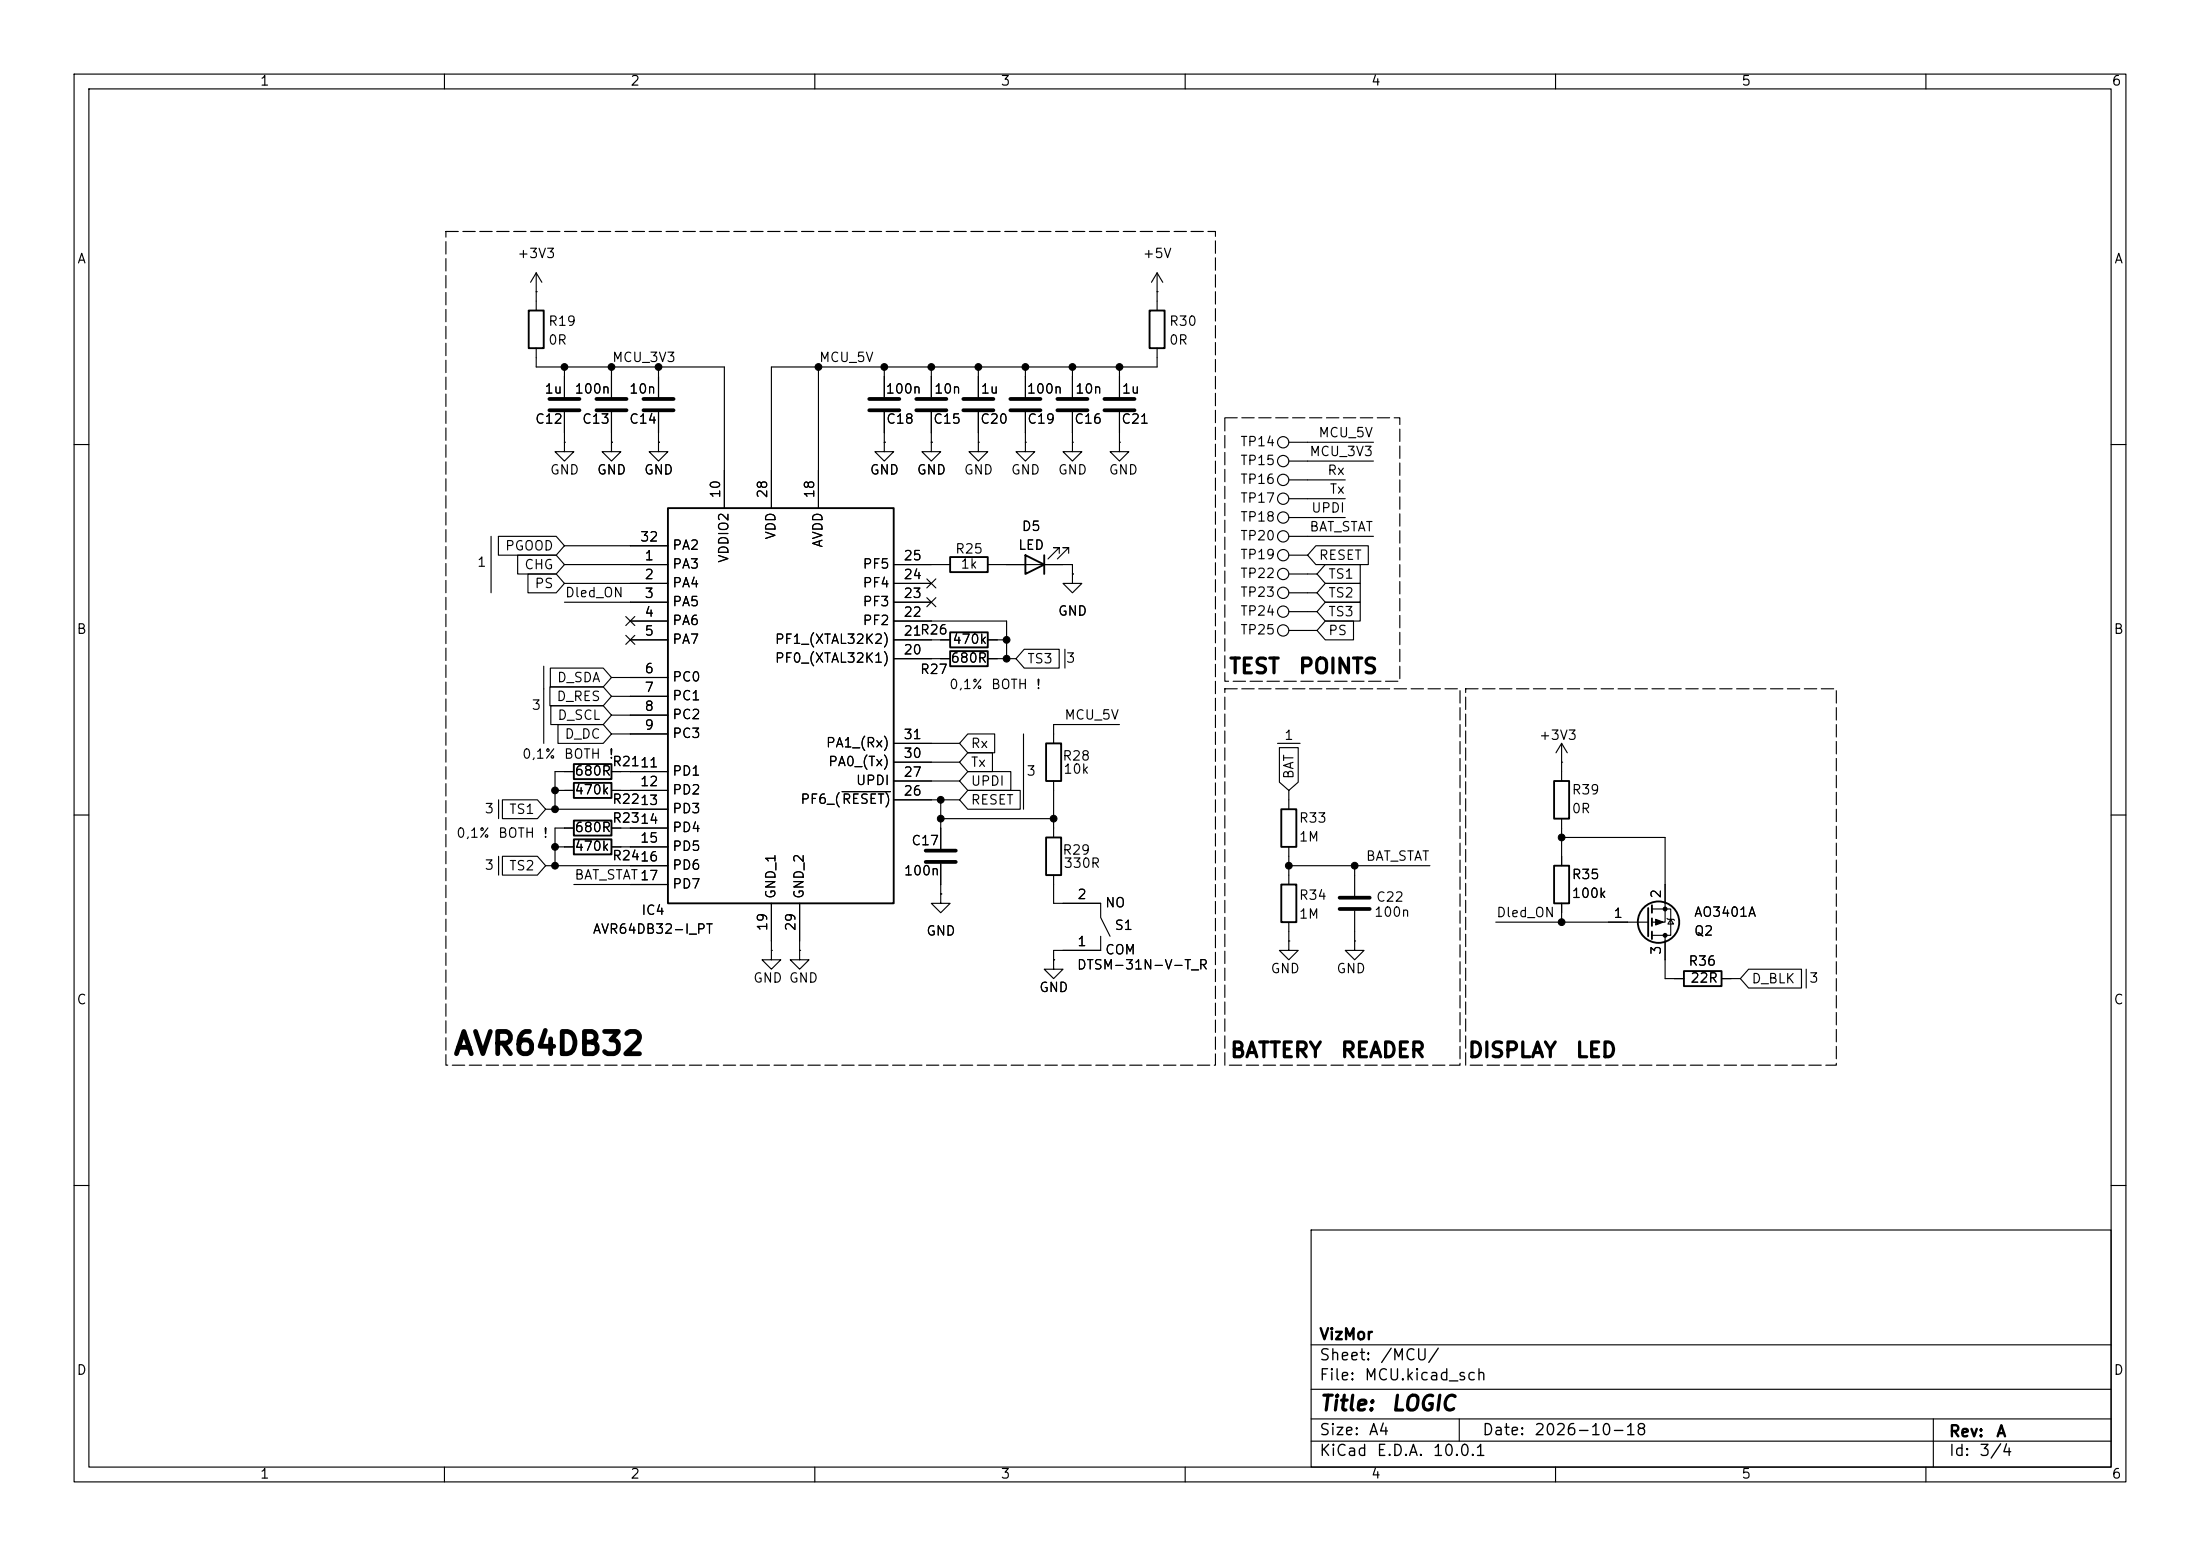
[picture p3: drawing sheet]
<svg xmlns="http://www.w3.org/2000/svg" width="297mm" height="210mm" viewBox="0 0 297 210" stroke-linecap="round" stroke-linejoin="round" font-family="sans-serif">
<g fill="none" stroke="#000" stroke-width=".15">
<path d="M10 10h277v190h-277zM12 12h273v186h-273zM60 10v2M110 10v2M160 10v2M210 10v2M260 10v2M72.4 39.4h.1M72.4 36.8l.8 1.3M72.4 36.8l-.8 1.3M72.4 36.8v5.1M156.2 39.4h.1"/>
<path d="M156.2 36.8v5.1M156.2 36.8l-.8 1.3M156.2 36.8l.8 1.3M72.4 47v2.5h25.4v19.1M76.2 59.7v1.3h-1.3l1.3 1.2 1.3-1.2h-1.3M76.2 59.7h.1M76.2 49.5v4.1M76.2 55.6v4.1M82.5 59.7v1.3h-1.2l1.2 1.2 1.3-1.2h-1.3M82.5 59.7h.1M82.5 49.5v4.1M82.5 55.6v4.1"/>
<path d="M88.9 59.7v1.3h-1.3l1.3 1.2 1.3-1.2h-1.3M88.9 59.7h.1M88.9 49.5v4.1M88.9 55.6v4.1M110.5 49.5v19.1M119.4 59.7v1.3h1.2l-1.2 1.2-1.3-1.2h1.3M119.4 59.7h.1M119.4 49.5v4.1M119.4 55.6v4.1M125.7 59.7v1.3h1.3l-1.3 1.2-1.2-1.2h1.2M125.7 59.7h.1M125.7 49.5v4.1"/>
<path d="M125.7 55.6v4.1M132.1 59.7v1.3h1.2l-1.2 1.2-1.3-1.2h1.3M132.1 59.7h.1M132.1 49.5v4.1M132.1 55.6v4.1M138.4 59.7v1.3h1.3l-1.3 1.2-1.2-1.2h1.2M138.4 59.7h.1M138.4 49.5v4.1M138.4 55.6v4.1M144.8 59.7v1.3h1.2l-1.2 1.2-1.3-1.2h1.3M144.8 59.7h.1M144.8 49.5v4.1"/>
<path d="M144.8 55.6v4.1M151.1 59.7v1.3h1.3l-1.3 1.2-1.2-1.2h1.2M151.1 59.7h.1M151.1 49.5v4.1M151.1 55.6v4.1M156.2 47v2.5h-52.1v19.1M174 59.7h11.4M10 60h2M66.3 72.4v7.6M67.3 72.4h7.8l1.1 1.3-1.1 1.2h-7.8zM69.9 74.9h5.2l1.1 1.3-1.1 1.3h-5.2zM71.3 77.5h3.8l1.1 1.2-1.1 1.3h-3.8z"/>
<path d="M76.2 76.2h14M76.2 78.7h14M76.2 73.7h14M120.6 76.2h7.7M120.6 78.7h5.1M125.1 78.1l1.2 1.2M126.3 78.1l-1.2 1.2M133.3 76.2h11.5v1.3M143 74.7v-.8h-.8h.8l-1.5 1.5M144.3 74.7v-.8h-.8h.8l-1.6 1.5M144.8 77.5v1.2h1.2l-1.2 1.3-1.3-1.3h1.3M144.8 77.5h.1"/>
<path d="M174 69.9h7.6M174 67.3h7.6M174 64.8h7.6M174 62.2h11.4M174 77.5h3.8M174 72.4h11.4M174 74.9h2.5M177.6 73.7h7.1v2.5h-7.1l-1.1-1.3zM178.9 78.7h4.7v2.6h-4.7l-1.1-1.3zM178.9 76.2h4.7v2.5h-4.7l-1.1-1.2zM285 60h2M73.4 89.9v10.4"/>
<path d="M74.2 92.7h7.2l1.1 1.3-1.1 1.3h-7.2zM74.3 90.2h7.1l1.1 1.2-1.1 1.3h-7.1zM74.4 95.2h7l1.1 1.3-1.1 1.3h-7zM75.3 97.8h6.1l1.1 1.3-1.1 1.2h-6.1zM76.2 81.3h14M82.5 91.4h7.7M82.5 94h7.7M82.5 96.5h7.7M82.5 99.1h7.7M84.5 83.2l1.2 1.2M84.5 85.8l1.2 1.2M85.1 86.4h5.1"/>
<path d="M85.1 83.8h5.1M85.7 83.2l-1.2 1.2M85.7 85.8l-1.2 1.2M120.6 86.4h7.7M120.6 88.9h7.7M120.6 81.3h5.1M120.6 83.8h15.3v5.1M125.1 80.7l1.2 1.2M126.3 80.7l-1.2 1.2M130.7 99.1h3.6v2.5h-3.6l-1.2-1.3zM133.3 86.4h2.6M133.3 88.9h3.9"/>
<path d="M138.2 99.1v10.1M138.3 87.6h4.7v2.6h-4.7l-1.1-1.3zM143.8 87.6v2.6M151.1 97.8h-8.9v2.5M174 85.1h3.8M174 80h3.8M174 82.6h3.8M178.9 83.8h3.8v2.6h-3.8l-1.1-1.3zM178.9 81.3h4.7v2.5h-4.7l-1.1-1.2zM10 110h2M67.3 108v2.5M67.3 115.6v2.5"/>
<path d="M67.8 115.6h4.7l1.2 1.2-1.2 1.3h-4.7zM67.8 107.9h4.7l1.2 1.3-1.2 1.3h-4.7zM73.7 109.2h16.5M73.7 116.8h16.5M74.9 114.3h2.6M74.9 106.7h2.6M77.5 104.1h-2.6v5.1M77.5 111.8h-2.6v5M77.5 119.4h12.7M82.5 114.3h7.7M82.5 106.7h7.7M82.5 104.1h7.7"/>
<path d="M82.5 111.8h7.7M113.7 106.8h6.5M120.6 108h8.9M120.6 105.4h8.9M120.6 102.9h8.9M120.6 100.3h8.9M127 108v6.6M127 116.6v4.1M127 110.5h15.2M130.7 101.6h3.3v2.5h-3.3l-1.2-1.2zM130.7 104.1h5.8v2.6h-5.8l-1.2-1.3zM130.7 106.7h7v2.5h-7l-1.2-1.2z"/>
<path d="M142.2 118.1v3.8h6.4v1.9l1.3 2.6M142.2 105.4v7.6M172.5 100.3h3M172.7 100.9h2.6v4.7l-1.3 1.1-1.3-1.1zM174 106.7v2.5M174 114.3v5.1M174 116.8h19M182.9 116.8v4.1M210.8 102.9h.1M210.8 113h14v11.5h-1.8M210.8 100.3l.8 1.3M210.8 100.3l-.7 1.3"/>
<path d="M210.8 100.3v5.1M210.8 110.5v6.3M285 110h2M104.1 128.3v1.2h1.3l-1.3 1.3-1.2-1.3h1.2M104.1 128.3h.1M104.1 121.9v6.4M107.9 128.3v1.2h1.3l-1.3 1.3-1.2-1.3h1.2M107.9 128.3h.1M107.9 121.9v6.4M127 120.7v1.2h1.3l-1.3 1.3-1.3-1.3h1.3M127 120.7h.1M142.2 129.5v1.3h1.3l-1.3 1.3-1.2-1.3h1.2"/>
<path d="M142.2 129.5h.1M148.6 126.4v1.9h-6.4v1.2M174 127v1.3h1.3l-1.3 1.2-1.3-1.2h1.3M174 127h.1M174 124.5v2.5M182.9 127v1.3h1.2l-1.2 1.2-1.3-1.2h1.3M182.9 127h.1M182.9 122.9v4.1M201.9 124.5h20.6M210.8 121.9v2.6M223 122.7h2.6v3.5h-2.6M224.8 126.2v5.9h2.5"/>
<path d="M225 124l.2 .1h.7l.2 .1M225.6 124.1l.3 .6h-.7zM232.4 132.1h2.5M236.1 130.8h7.1v2.6h-7.1l-1.2-1.3zM243.8 130.8v2.6M10 160h2M177 166h108v32h-108zM285 160h2M60 198v2M110 198v2M160 198v2M177 194.5h108"/>
<path d="M177 191.5h108M177 187.5h108M177 181.5h108M197 191.5v3M210 198v2M260 198v2M261 191.5v6.5"/>
<circle cx="173.2" cy="59.7" r=".76"/>
<circle cx="173.2" cy="69.8" r=".76"/>
<circle cx="173.2" cy="62.2" r=".76"/>
<circle cx="173.2" cy="74.9" r=".76"/>
<circle cx="173.2" cy="72.4" r=".76"/>
<circle cx="173.2" cy="67.3" r=".76"/>
<circle cx="173.2" cy="64.8" r=".76"/>
<circle cx="173.2" cy="77.5" r=".76"/>
<circle cx="173.2" cy="80" r=".76"/>
<circle cx="173.2" cy="82.5" r=".76"/>
<circle cx="173.2" cy="85.1" r=".76"/>
</g>
<g fill="none" stroke="#000" stroke-width=".25">
<path d="M71.4 41.9h2v5.1h-2zM155.2 41.9h2v5.1h-2zM90.2 68.6h30.4v53.3h-30.4zM128.3 75.2h5v2h-5zM138.4 74.9l2.6 1.3-2.6 1.3zM141 74.9v2.6M128.3 85.3h5v2.1h-5zM128.3 87.9h5v2h-5zM77.5 113.3h5v2h-5zM77.5 105.7h5v2h-5zM77.5 103.1h5v2.1h-5zM77.5 110.7h5v2.1h-5z"/>
<path d="M141.2 100.3h2.1v5.1h-2.1zM141.2 113h2.1v5.1h-2.1zM173 119.4h2v5.1h-2zM173 109.2h2v5.1h-2zM209.8 116.8h2v5.1h-2zM209.8 105.4h2v5.1h-2zM222.5 122.6v3.8M223 122.2v1M223 124v1M223 125.7v1M227.3 131.1h5.1v2h-5.1z"/>
<circle cx="223.9" cy="124.5" r="2.79"/>
</g>
<g fill="none" stroke="#000" stroke-width=".51">
<path d="M74.2 55.4h4M74.2 53.8h4M80.5 55.4h4.1M80.5 53.8h4.1M86.9 55.4h4M86.9 53.8h4M117.3 55.4h4.1M117.3 53.8h4.1M123.7 55.4h4.1M123.7 53.8h4.1M130 55.4h4.1M130 53.8h4.1"/>
<path d="M136.4 55.4h4.1M136.4 53.8h4.1M142.7 55.4h4.1M142.7 53.8h4.1M149.1 55.4h4.1M149.1 53.8h4.1M125 114.8h4M125 116.3h4M180.8 121.2h4.1M180.8 122.7h4.1"/>
</g>
<g fill="#000" stroke="#000" stroke-width=".15">
<path d="M223.5 124.1l1 .4-1 .3z"/>
<circle cx="224.8" cy="122.7" r=".25"/>
<circle cx="224.8" cy="126.2" r=".25"/>
</g>
<path d="M60.2 31.2h103.9v112.6h-103.9zM165.4 56.4h23.6v35.5h-23.6zM165.4 93h31.7v50.8h-31.7zM197.9 93h50v50.8h-50z" fill="none" stroke="#000" stroke-width=".15" stroke-dasharray="1.7 .6"/>
<g fill="#000" stroke="#000" stroke-width=".14">
<circle cx="76.2" cy="49.5" r=".46"/>
<circle cx="82.5" cy="49.5" r=".46"/>
<circle cx="88.9" cy="49.5" r=".46"/>
<circle cx="110.5" cy="49.5" r=".46"/>
<circle cx="119.4" cy="49.5" r=".46"/>
<circle cx="125.7" cy="49.5" r=".46"/>
<circle cx="132.1" cy="49.5" r=".46"/>
<circle cx="138.4" cy="49.5" r=".46"/>
<circle cx="144.8" cy="49.5" r=".46"/>
<circle cx="151.1" cy="49.5" r=".46"/>
<circle cx="135.9" cy="88.9" r=".46"/>
<circle cx="135.9" cy="86.4" r=".46"/>
<circle cx="74.9" cy="106.7" r=".46"/>
<circle cx="74.9" cy="116.8" r=".46"/>
<circle cx="74.9" cy="109.2" r=".46"/>
<circle cx="74.9" cy="114.3" r=".46"/>
<circle cx="127" cy="108" r=".46"/>
<circle cx="127" cy="110.5" r=".46"/>
<circle cx="142.2" cy="110.5" r=".46"/>
<circle cx="174" cy="116.8" r=".46"/>
<circle cx="182.9" cy="116.8" r=".46"/>
<circle cx="210.8" cy="113" r=".46"/>
<circle cx="210.8" cy="124.5" r=".46"/>
</g>
<text font-size="3" x="61" y="143.1">AVR64DB32</text>
<g font-size="2">
<text x="165.8" y="91.4">TEST</text>
<text x="175.2" y="91.4">POINTS</text>
<text x="165.9" y="143.2">BATTERY</text>
<text x="180.9" y="143.2">READER</text>
<text x="198" y="143.2">DISPLAY</text>
<text x="212.6" y="143.2">LED</text>
<text x="178" y="190.9">Title:</text>
<text x="187.7" y="190.9">LOGIC</text>
</g>
<g font-size="1.5">
<text x="178" y="184">Sheet:</text>
<text x="178" y="181.2">VizMor</text>
<text x="186.2" y="184">/MCU/</text>
<text x="178" y="186.7">File:</text>
<text x="184.1" y="186.7">MCU.kicad_sch</text>
<text x="178" y="196.9">KiCad</text>
<text x="178" y="194.1">Size:</text>
<text x="184.7" y="194.1">A4</text>
<text x="185.7" y="196.9">E.D.A.</text>
<text x="193.3" y="196.9">10.0.1</text>
<text x="200" y="194.1">Date:</text>
<text x="207" y="194.1">2026-10-18</text>
<text x="263" y="194.3">Rev:</text>
<text x="263" y="196.9">Id:</text>
<text x="267.1" y="196.9">3/4</text>
<text x="269.4" y="194.3">A</text>
</g>
<g font-size="1.3">
<text x="35" y="11.9">1</text>
<text x="85" y="11.9">2</text>
<text x="135" y="11.9">3</text>
<text x="185" y="11.9">4</text>
<text x="235" y="11.9">5</text>
<text x="285" y="11.9">6</text>
<text x="10.3" y="35.9">A</text>
<text x="69.7" y="35.2">+3V3</text>
<text x="154.2" y="35.2">+5V</text>
<text x="285.3" y="35.9">A</text>
<text x="73.9" y="46.8">0R</text>
<text x="73.9" y="44.3">R19</text>
<text x="157.7" y="46.8">0R</text>
<text x="157.7" y="44.3">R30</text>
<text x="73.4" y="53.4">1u</text>
<text x="77.5" y="53.4">100n</text>
<text x="82.5" y="49.2">MCU_3V3</text>
<text x="84.8" y="53.4">10n</text>
<text x="110.5" y="49.2">MCU_5V</text>
<text x="119.5" y="53.4">100n</text>
<text x="126" y="53.4">10n</text>
<text x="132.3" y="53.4">1u</text>
<text x="138.5" y="53.4">100n</text>
<text x="145.1" y="53.4">10n</text>
<text x="151.4" y="53.4">1u</text>
<text x="72.1" y="57.5">C12</text>
<text x="78.5" y="57.5">C13</text>
<text x="84.8" y="57.5">C14</text>
<text x="119.5" y="57.5">C18</text>
<text x="125.9" y="57.5">C15</text>
<text x="132.2" y="57.5">C20</text>
<text x="138.6" y="57.5">C19</text>
<text x="144.9" y="57.5">C16</text>
<text x="151.3" y="57.5">C21</text>
<text x="177.9" y="59.3">MCU_5V</text>
<text x="74.2" y="64.4">GND</text>
<text x="80.5" y="64.4">GND</text>
<text x="86.9" y="64.4">GND</text>
<text x="117.3" y="64.4">GND</text>
<text x="123.7" y="64.4">GND</text>
<text x="130" y="64.4">GND</text>
<text x="136.4" y="64.4">GND</text>
<text x="142.7" y="64.4">GND</text>
<text x="149.6" y="64.4">GND</text>
<text x="167.3" y="65.6">TP16</text>
<text x="167.3" y="60.6">TP14</text>
<text x="167.3" y="63.1">TP15</text>
<text x="176.7" y="61.9">MCU_3V3</text>
<text x="179.1" y="64.4">Rx</text>
<text x="97.5" y="67.4" transform="rotate(-90 97.5 67.4)">10</text>
<text x="103.9" y="67.4" transform="rotate(-90 103.9 67.4)">28</text>
<text x="110.2" y="67.4" transform="rotate(-90 110.2 67.4)">18</text>
<text x="137.9" y="72">D5</text>
<text x="167.3" y="70.7">TP18</text>
<text x="167.3" y="68.2">TP17</text>
<text x="176.9" y="69.5">UPDI</text>
<text x="179.4" y="67">Tx</text>
<text x="64.3" y="76.8">1</text>
<text x="68.1" y="74.6">PGOOD</text>
<text x="70.7" y="77.2">CHG</text>
<text x="86.3" y="73.4">32</text>
<text x="86.9" y="75.9">1</text>
<text x="90.7" y="77.1">PA3</text>
<text x="90.7" y="74.5">PA2</text>
<text x="98.7" y="76.1" transform="rotate(-90 98.7 76.1)">VDDIO2</text>
<text x="105" y="72.9" transform="rotate(-90 105 72.9)">VDD</text>
<text x="111.4" y="74" transform="rotate(-90 111.4 74)">AVDD</text>
<text x="116.4" y="77.1">PF5</text>
<text x="121.9" y="75.9">25</text>
<text x="128.9" y="75">R25</text>
<text x="129.6" y="77.1">1k</text>
<text x="137.4" y="74.5">LED</text>
<text x="167.3" y="73.3">TP20</text>
<text x="167.3" y="75.8">TP19</text>
<text x="176.7" y="72">BAT_STAT</text>
<text x="178" y="75.9">RESET</text>
<text x="72.1" y="79.7">PS</text>
<text x="76.2" y="80.9">Dled_ON</text>
<text x="86.9" y="78.5">2</text>
<text x="86.9" y="81">3</text>
<text x="86.9" y="83.6">4</text>
<text x="90.7" y="79.6">PA4</text>
<text x="90.7" y="82.1">PA5</text>
<text x="116.4" y="82.1">PF3</text>
<text x="116.4" y="79.6">PF4</text>
<text x="121.9" y="83.6">22</text>
<text x="121.9" y="81">23</text>
<text x="121.9" y="78.5">24</text>
<text x="142.7" y="83.4">GND</text>
<text x="167.3" y="80.9">TP23</text>
<text x="167.3" y="83.4">TP24</text>
<text x="167.3" y="78.3">TP22</text>
<text x="179.2" y="81">TS2</text>
<text x="179.2" y="83.5">TS3</text>
<text x="179.2" y="78.4">TS1</text>
<text x="10.3" y="85.9">B</text>
<text x="86.9" y="86.1">5</text>
<text x="90.7" y="84.7">PA6</text>
<text x="90.7" y="87.2">PA7</text>
<text x="104.5" y="89.8">PF0_(XTAL32K1)</text>
<text x="104.5" y="87.2">PF1_(XTAL32K2)</text>
<text x="116.4" y="84.7">PF2</text>
<text x="121.9" y="88.6">20</text>
<text x="121.9" y="86.1">21R26</text>
<text x="128.2" y="89.8">680R</text>
<text x="128.5" y="87.2">470k</text>
<text x="138.6" y="89.9">TS3</text>
<text x="143.8" y="89.8">3</text>
<text x="167.3" y="86">TP25</text>
<text x="179.2" y="86">PS</text>
<text x="285.3" y="85.9">B</text>
<text x="75.1" y="94.9">D_RES</text>
<text x="75.1" y="92.4">D_SDA</text>
<text x="86.9" y="91.2">6</text>
<text x="86.9" y="93.7">7</text>
<text x="90.7" y="92.3">PC0</text>
<text x="90.7" y="94.8">PC1</text>
<text x="124.1" y="91.3">R27</text>
<text x="128.1" y="93.3">0,1%</text>
<text x="133.7" y="93.3">BOTH</text>
<text x="139.8" y="93.3">!</text>
<text x="71.7" y="96.1">3</text>
<text x="75.2" y="97.5">D_SCL</text>
<text x="76.1" y="100">D_DC</text>
<text x="86.9" y="96.3">8</text>
<text x="86.9" y="98.8">9</text>
<text x="90.7" y="97.4">PC2</text>
<text x="90.7" y="99.9">PC3</text>
<text x="111.4" y="101.2">PA1_(Rx)</text>
<text x="121.9" y="100.1">31</text>
<text x="131" y="101.3">Rx</text>
<text x="143.6" y="97.4">MCU_5V</text>
<text x="173.3" y="100.2">1</text>
<text x="207.7" y="100.2">+3V3</text>
<text x="70.4" y="102.7">0,1%</text>
<text x="76" y="102.7">BOTH</text>
<text x="77.5" y="105">680R</text>
<text x="77.5" y="107.5">470k</text>
<text x="82.1" y="102.7">!</text>
<text x="82.6" y="103.7">R2111</text>
<text x="86.3" y="106.4">12</text>
<text x="90.7" y="105">PD1</text>
<text x="90.7" y="107.5">PD2</text>
<text x="111.7" y="103.7">PA0_(Tx)</text>
<text x="115.5" y="106.3">UPDI</text>
<text x="121.9" y="107.7">26</text>
<text x="121.9" y="105.2">27</text>
<text x="121.9" y="102.6">30</text>
<text x="131" y="103.8">Tx</text>
<text x="131" y="106.4">UPDI</text>
<text x="138.5" y="105">3</text>
<text x="143.3" y="103">R28</text>
<text x="143.5" y="104.7">10k</text>
<text x="174.9" y="105.3" transform="rotate(-90 174.9 105.3)">BAT</text>
<text x="212.1" y="107.5">R39</text>
<text x="61.5" y="113.4">0,1%</text>
<text x="65.3" y="110.1">3</text>
<text x="67.2" y="113.4">BOTH</text>
<text x="68.6" y="110.2">TS1</text>
<text x="73.2" y="113.4">!</text>
<text x="77.5" y="112.6">680R</text>
<text x="82.6" y="108.8">R2213</text>
<text x="82.6" y="111.4">R2314</text>
<text x="90.7" y="110.1">PD3</text>
<text x="90.7" y="112.6">PD4</text>
<text x="108" y="108.8">PF6_(RESET)</text>
<text x="131" y="108.9">RESET</text>
<text x="175.3" y="113.9">1M</text>
<text x="175.3" y="111.4">R33</text>
<text x="212.1" y="110.1">0R</text>
<text x="65.3" y="117.7">3</text>
<text x="68.6" y="117.8">TS2</text>
<text x="77.5" y="119">BAT_STAT17</text>
<text x="77.5" y="115.2">470k</text>
<text x="82.6" y="116.4">R2416</text>
<text x="86.3" y="114">15</text>
<text x="86.3" y="119.1">17</text>
<text x="90.7" y="115.2">PD5</text>
<text x="90.7" y="117.7">PD6</text>
<text x="121.9" y="118.5">100n</text>
<text x="122.9" y="114.4">C17</text>
<text x="143.3" y="115.7">R29</text>
<text x="143.5" y="117.4">330R</text>
<text x="184.3" y="116.5">BAT_STAT</text>
<text x="212.1" y="119">R35</text>
<text x="86.5" y="123.8">IC4</text>
<text x="90.7" y="120.2">PD7</text>
<text x="103.9" y="125.8" transform="rotate(-90 103.9 125.8)">19</text>
<text x="105" y="121.4" transform="rotate(-90 105 121.4)">GND_1</text>
<text x="107.7" y="125.8" transform="rotate(-90 107.7 125.8)">29</text>
<text x="108.8" y="121.4" transform="rotate(-90 108.8 121.4)">GND_2</text>
<text x="145.3" y="121.7">2</text>
<text x="149.1" y="122.8">NO</text>
<text x="150.4" y="125.8">S1</text>
<text x="175.3" y="124.3">1M</text>
<text x="175.3" y="121.8">R34</text>
<text x="185.4" y="124.1">100n</text>
<text x="185.7" y="122">C22</text>
<text x="201.9" y="124.1">Dled_ON</text>
<text x="212.1" y="121.5">100k</text>
<text x="217.7" y="124.2">1</text>
<text x="224.5" y="121.4" transform="rotate(-90 224.5 121.4)">2</text>
<text x="228.6" y="124.1">AO3401A</text>
<text x="79.9" y="126.3">AVR64DB32-I_PT</text>
<text x="125" y="126.6">GND</text>
<text x="145.3" y="131.2">DTSM-31N-V-T_R</text>
<text x="145.3" y="128">1</text>
<text x="149.1" y="129.1">COM</text>
<text x="171.4" y="131.7">GND</text>
<text x="180.3" y="131.7">GND</text>
<text x="224.5" y="129" transform="rotate(-90 224.5 129)">3</text>
<text x="227.8" y="130.7">R36</text>
<text x="228.6" y="126.6">Q2</text>
<text x="10.3" y="135.9">C</text>
<text x="101.6" y="132.9">GND GND</text>
<text x="140.2" y="134.2">GND</text>
<text x="228.1" y="132.9">22R</text>
<text x="236.4" y="133">D_BLK</text>
<text x="244.1" y="132.9">3</text>
<text x="285.3" y="135.9">C</text>
<text x="10.3" y="185.9">D</text>
<text x="285.3" y="185.9">D</text>
<text x="35" y="199.9">1</text>
<text x="85" y="199.9">2</text>
<text x="135" y="199.9">3</text>
<text x="185" y="199.9">4</text>
<text x="235" y="199.9">5</text>
<text x="285" y="199.9">6</text>
</g>
</svg>
